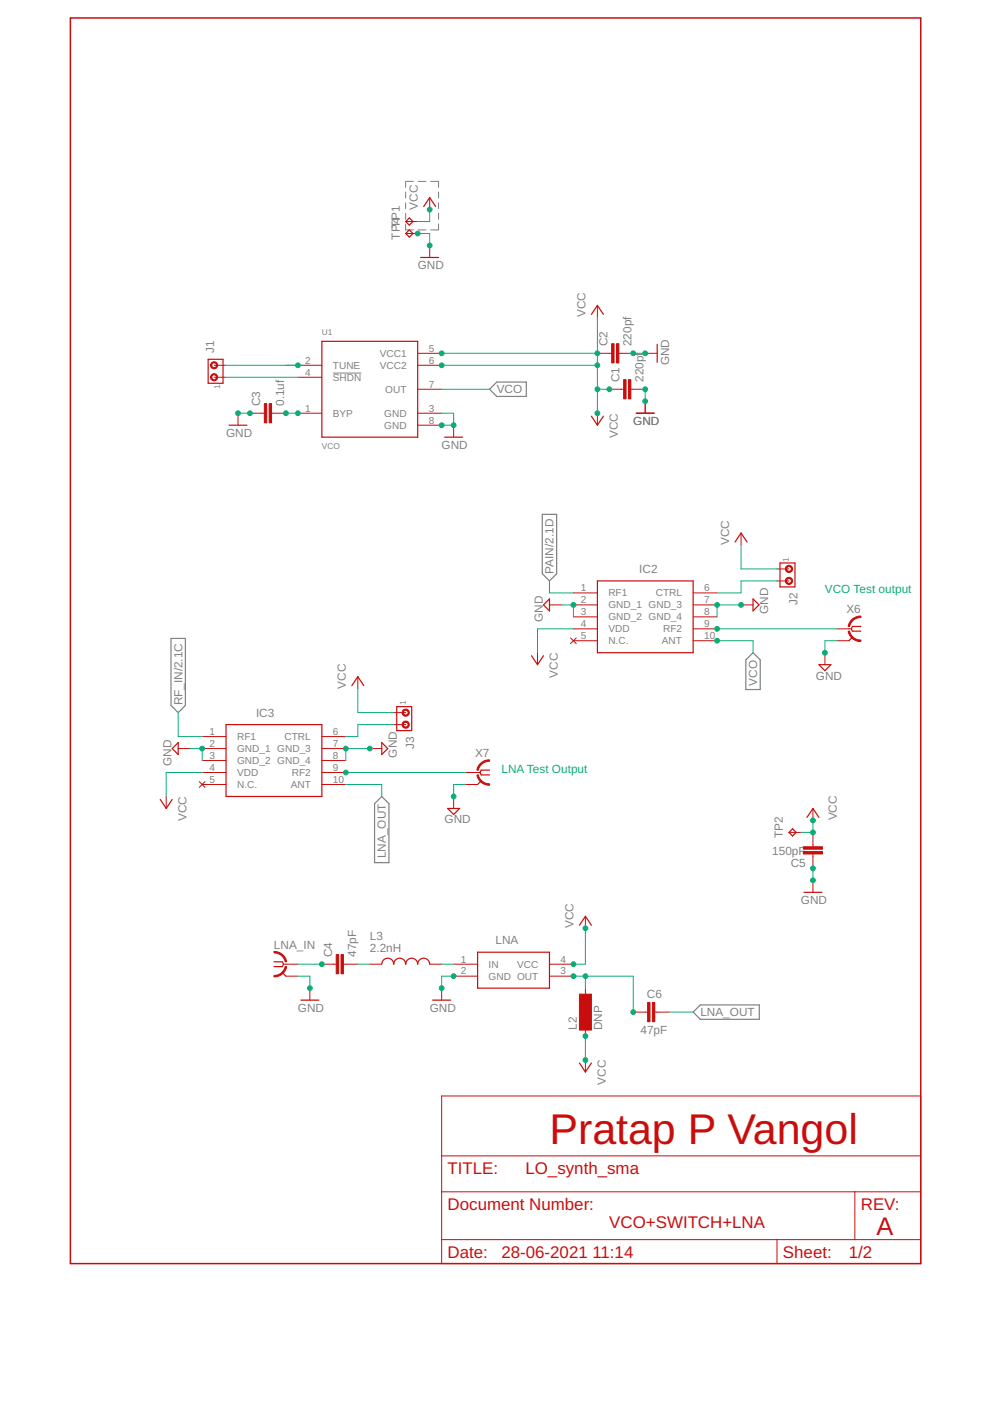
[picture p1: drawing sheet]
<svg xmlns="http://www.w3.org/2000/svg" width="210mm" height="297mm" viewBox="0 0 210 297" stroke-linecap="round" stroke-linejoin="round" font-family="sans-serif">
<g fill="none" stroke="#808080" stroke-width=".21">
<path d="M87.7 38.5h-1.7v1.2M88.7 38.5h1.6M91.3 38.5h1.7v1.2M86 40.7v1.3M86 43v1.2M86 45.2v1.3M86 47.5v1.2h1.7M88.7 48.7h1.6M93 40.7v1.3M93 43v1.2M93 45.2v1.3M93 47.5v1.2h-1.7"/>
<path d="M70.6 79.1h6"/>
</g>
<path d="M103.8 82.5l1.5-1.5h6.3v3.1h-6.3zM115 109.1h3v12.5l-1.5 1.6-1.5-1.6zM36.3 135.4h3v14.2l-1.5 1.5-1.5-1.5zM159.7 138.4l1.5 1.5v6.3h-3.1v-6.3zM80.9 168.9l1.6 1.5v12.5h-3.1v-12.5zM147 214.6l1.5-1.5h12.5v3h-12.5z" fill="none" stroke="#808080" stroke-width=".25"/>
<g fill="none" stroke="#c90d0c" stroke-width=".25">
<path d="M86 47l.8-.8 .7 .8-.7 .7zM86 49.5l.8-.8 .7 .8-.7 .8zM89.2 54.6h3.8M89.8 43.8l1.3-1.9 1.3 1.9M44.1 76.2h3.2v5.1h-3.2zM68.2 72.4h20.4v20.3h-20.4zM125.4 66.7l1.3-2 1.2 2M139.3 73v3.8M48.6 90.1h3.8M94.3 92.7h3.8M125.4 88.2l1.3 1.9 1.2-1.9M134.9 87.6h3.8"/>
<path d="M155.9 114.9l1.2-1.9 1.3 1.9M165.4 119.4h3.2v5h-3.2zM112.7 139l1.3 1.9 1.2-1.9M116.5 127v2.5l-1.3-1.3zM126.7 123.2h20.3v15.2h-20.3zM159.7 127l1.2 1.2-1.2 1.3zM180.7 135.1l-.7 .7M182.5 132.8h-1.8l-.2 .5 .2 .5h1.8M37.8 157.4v2.6l-1.3-1.3zM47.9 153.6h20.3v15.3h-20.3zM74.6 145.4l1.3-1.9 1.2 1.9M80.9 157.4l1.3 1.3-1.3 1.3z"/>
<path d="M84.1 149.8h3.2v5.1h-3.2zM173.6 140.9h2.6l-1.3 1.3zM34 169.5l1.2 1.9 1.3-1.9M94.9 171.4h2.6l-1.3 1.3zM102 165.6l-.7 .7M103.8 163.3h-1.8l-.2 .5 .2 .5h1.8M167.3 176.5l.7-.8 .8 .8-.8 .7zM171.1 173.3l1.3-1.9 1.2 1.9M122.9 196.2l1.2-1.9 1.3 1.9M170.5 189.2h3.8M58.1 203.9h1.8l.2 .5-.2 .5h-1.8M59.9 206.2l.7 .8"/>
<path d="M63.8 212h3.8M80.9 204.4a1.27 1.27 0 0 1 1.3-1.3 1.27 1.27 0 0 1 1.3 1.3 1.27 1.27 0 0 1 1.3-1.3 1.27 1.27 0 0 1 1.2 1.3 1.27 1.27 0 0 1 1.3-1.3 1.27 1.27 0 0 1 1.3 1.3 1.27 1.27 0 0 1 1.2-1.3 1.27 1.27 0 0 1 1.3 1.3M91.7 212h3.8M101.3 201.9h15.2v7.6h-15.2zM122.9 225.4l1.2 1.9 1.3-1.9"/>
</g>
<g fill="none" stroke="#c90d0c" stroke-width=".21">
<path d="M86 47h2.6M86 49.5h2.6M91.1 41.9v2.5M91.1 52v2.6M45.4 77.4h2.5M45.4 80h2.5M63.2 77.4h5M63.2 80h5M88.6 77.4h5M88.6 74.9h5M126.7 74.9h3M126.7 64.7v2.6"/>
<path d="M131.2 74.9h3.1M136.8 74.9h2.5M50.5 87.6v2.5M53 87.6h3M57.6 87.6h3M63.2 87.6h5M88.6 87.6h5M88.6 82.5h5M88.6 90.1h5M96.2 90.1v2.6M126.7 87.6v2.5M129.2 82.5h3"/>
<path d="M133.8 82.5h3M136.8 85.1v2.5M157.1 113v2.5M114 138.4v2.5M116.5 128.2h2.5M121 135.3l1.2 1.2M121.6 125.7h5.1M121.6 128.2h5.1M121.6 130.8h5.1M121.6 133.3h5.1M121.6 135.8h5.1M122.2 135.3l-1.2 1.2"/>
<path d="M147 125.7h5M147 128.2h5M147 130.8h5M147 133.3h5M147 135.8h5M157.1 128.2h2.6M164.7 120.6h2.6M164.7 123.2h2.6M174.9 138.4v2.5M177.4 133.3h3.1M177.4 135.8h2.6M37.8 158.7h2.5"/>
<path d="M42.9 156.2h5M42.9 158.7h5M68.2 156.2h5.1M68.2 158.7h5.1M75.9 143.5v2.5M78.4 158.7h2.5M83.5 151.1h2.5M83.5 153.6h2.5M35.2 168.9v2.5M42.2 165.7l1.3 1.2M42.9 161.2h5M42.9 163.8h5"/>
<path d="M42.9 166.3h5M43.5 165.7l-1.3 1.2M68.2 161.2h5.1M68.2 163.8h5.1M68.2 166.3h5.1M96.2 168.9v2.5M98.7 163.8h3.1M98.7 166.3h2.6M167.3 176.5h2.5M172.4 171.4v2.5M172.4 176.5v3M124.1 194.3v2.5"/>
<path d="M172.4 181.1v3M172.4 186.6v2.6M60.1 204.4h3.1M60.6 207h2.6M65.7 209.5v2.5M68.2 204.4h3.1M72.8 204.4h3.1M78.4 204.4h2.5M91.1 204.4h2.5M93.6 209.5v2.5M96.2 204.4h5.1M96.2 207h5.1"/>
<path d="M116.5 204.4h5.1M116.5 207h5.1M124.1 209.5v2.5M124.1 217.1v2.6M134.3 214.6h3M138.8 214.6h3.1M93.6 232.4h101.6v35.5h-101.6zM124.1 224.7v2.6M93.6 252.7h101.6M93.6 245.1h101.6M181.3 252.7v10.1M93.6 262.8h101.6"/>
<path d="M164.7 262.8v5.1"/>
</g>
<g fill="#c90d0c" stroke="#c90d0c" stroke-width=".21">
<path d="M133.2 80.5h.6v4.1h-.6z"/>
<path d="M132.2 80.5h.5v4.1h-.5z"/>
<path d="M130.7 72.9h.5v4h-.5z"/>
<path d="M129.7 72.9h.5v4h-.5z"/>
<path d="M57.1 85.6h.5v4h-.5z"/>
<path d="M56 85.6h.6v4h-.6z"/>
<path d="M72.3 202.4h.5v4.1h-.5z"/>
<path d="M71.3 202.4h.5v4.1h-.5z"/>
<path d="M170.3 179.5h4.1v.5h-4.1z"/>
<path d="M170.3 180.6h4.1v.5h-4.1z"/>
<path d="M138.3 212.6h.5v4h-.5z"/>
<path d="M137.3 212.6h.5v4h-.5z"/>
<path d="M122.9 210.8h2.5v7.6h-2.5z"/>
</g>
<path d="M14.9 3.8h180.3v264.1h-180.3z" fill="none" stroke="#c90d0c" stroke-width=".32"/>
<g fill="#c90d0c" stroke="#c90d0c" stroke-width=".21">
<path d="M44.8 79.5a.75 .75 0 0 1 1.2 .1 .75 .75 0 0 1-.4 1.1 .75 .75 0 0 1-1-.7h.3a.51 .51 0 0 1 .7-.4 .51 .51 0 0 1 .1 .8 .51 .51 0 0 1-.8-.2v-.2h-.3z" fill-rule="evenodd"/>
<path d="M44.8 77a.75 .75 0 0 1 1.2 0 .75 .75 0 0 1-.4 1.2 .75 .75 0 0 1-1-.8h.3a.51 .51 0 0 1 .7-.4 .51 .51 0 0 1 .1 .9 .51 .51 0 0 1-.8-.3v-.2h-.3z" fill-rule="evenodd"/>
<path d="M166.7 120.1a.77 .77 0 0 1 1.2 .1 .77 .77 0 0 1-.4 1.1 .77 .77 0 0 1-1-.7h.3a.51 .51 0 0 1 .6-.5 .51 .51 0 0 1 .3 .8 .51 .51 0 0 1-.9-.1v-.2h-.3z" fill-rule="evenodd"/>
<path d="M166.7 122.7a.77 .77 0 0 1 1.2 0 .77 .77 0 0 1-.4 1.2 .77 .77 0 0 1-1-.7h.3a.51 .51 0 0 1 .6-.5 .51 .51 0 0 1 .3 .8 .51 .51 0 0 1-.9-.2v-.1h-.3z" fill-rule="evenodd"/>
<path d="M85.4 150.6a.77 .77 0 0 1 1.3 0 .77 .77 0 0 1-.4 1.2 .77 .77 0 0 1-1-.7h.2a.52 .52 0 0 1 .8-.4 .52 .52 0 0 1 .1 .8 .52 .52 0 0 1-.9-.2v-.2h-.2z" fill-rule="evenodd"/>
<path d="M85.4 153.1a.77 .77 0 0 1 1.3 .1 .77 .77 0 0 1-.4 1.2 .77 .77 0 0 1-1-.8h.2a.52 .52 0 0 1 .8-.4 .52 .52 0 0 1 .1 .9 .52 .52 0 0 1-.9-.3v-.2h-.2z" fill-rule="evenodd"/>
<path d="M180.6 131.4l1.2-.7 .7-.1v.3a2.35 2.35 0 0 0-2.4 1.9h-.3l.1-.3z" fill-rule="evenodd"/>
<path d="M179.8 133.9l.3-.1a2.35 2.35 0 0 0 2.4 1.9v.3a2.67 2.67 0 0 1-2.7-2.1z" fill-rule="evenodd"/>
<path d="M101.9 161.8a2.58 2.58 0 0 1 1.9-.7v.3a2.39 2.39 0 0 0-2.4 1.9h-.3l.1-.3z" fill-rule="evenodd"/>
<path d="M101.1 164.3h.3a2.4 2.4 0 0 0 2.4 1.9v.3a2.68 2.68 0 0 1-2.7-2.2z" fill-rule="evenodd"/>
<path d="M58.1 201.7a2.64 2.64 0 0 1 2.7 2.2h-.3a2.4 2.4 0 0 0-2.4-1.9z" fill-rule="evenodd"/>
<path d="M58.1 206.8a2.39 2.39 0 0 0 2.4-1.9l.3 .1a2.64 2.64 0 0 1-2.7 2.1z" fill-rule="evenodd"/>
</g>
<g fill="none" stroke="#0dab76" stroke-width=".21">
<path d="M88.6 49.5h2.5v2.5M91.1 44.4v2.6h-2.5M47.9 77.4h15.3M47.9 80h15.3M93.6 77.4h33.1M93.6 74.9h33.1M126.7 67.3v20.3M134.3 74.9h2.5M50.5 87.6h2.5M60.6 87.6h2.6M93.6 82.5h10.2M93.6 87.6h2.6v2.5h-2.6"/>
<path d="M126.7 82.5h2.5M136.8 82.5v2.6M157.1 115.5v5.1h7.6M116.5 123.2v2.5h5.1M119 128.2h2.6v2.6M121.6 133.3h-7.6v5.1M152 133.3h25.4M152 135.8h7.7v2.6M157.1 128.2h-5.1v2.6M164.7 123.2h-7.6v2.5h-5.1M177.4 135.8h-2.5v2.6M37.8 151.1v5.1h5.1"/>
<path d="M40.3 158.7h2.6v2.5M75.9 146v5.1h7.6M78.4 158.7h-5.1v2.5M83.5 153.6h-7.6v2.6h-2.6M42.9 163.8h-7.7v5.1M73.3 163.8h25.4M73.3 166.3h7.6v2.6M98.7 166.3h-2.5v2.6M172.4 173.9v2.6h-2.6M124.1 196.8v7.6h-2.5M172.4 184.1v2.5M63.2 204.4h5"/>
<path d="M63.2 207h2.5v2.5M75.9 204.4h2.5M93.6 204.4h2.6M96.2 207h-2.6v2.5M121.6 207h12.7v7.6M124.1 207v2.5M124.1 219.7v5M141.9 214.6h5.1"/>
</g>
<g fill="#0dab76" stroke="#0dab76" stroke-width=".21">
<circle cx="91.1" cy="44.4" r=".51"/>
<circle cx="93.6" cy="77.4" r=".51"/>
<circle cx="129.2" cy="82.5" r=".51"/>
<circle cx="126.7" cy="82.5" r=".51"/>
<circle cx="126.7" cy="74.9" r=".51"/>
<circle cx="93.6" cy="74.9" r=".51"/>
<circle cx="126.7" cy="77.4" r=".51"/>
<circle cx="126.7" cy="87.6" r=".51"/>
<circle cx="121.6" cy="204.4" r=".51"/>
<circle cx="124.1" cy="196.8" r=".51"/>
<circle cx="124.1" cy="219.7" r=".51"/>
<circle cx="124.1" cy="224.7" r=".51"/>
<circle cx="172.4" cy="173.9" r=".51"/>
<circle cx="172.4" cy="176.5" r=".51"/>
<circle cx="136.8" cy="85.1" r=".51"/>
<circle cx="136.8" cy="82.5" r=".51"/>
<circle cx="134.3" cy="74.9" r=".51"/>
<circle cx="136.8" cy="74.9" r=".51"/>
<circle cx="96.2" cy="90.1" r=".51"/>
<circle cx="93.6" cy="90.1" r=".51"/>
<circle cx="50.5" cy="87.6" r=".51"/>
<circle cx="53" cy="87.6" r=".51"/>
<circle cx="91.1" cy="52" r=".51"/>
<circle cx="88.6" cy="49.5" r=".51"/>
<circle cx="96.2" cy="207" r=".51"/>
<circle cx="93.6" cy="209.5" r=".51"/>
<circle cx="65.7" cy="209.5" r=".51"/>
<circle cx="172.4" cy="184.1" r=".51"/>
<circle cx="172.4" cy="186.6" r=".51"/>
<circle cx="121.6" cy="128.2" r=".51"/>
<circle cx="152" cy="128.2" r=".51"/>
<circle cx="157.1" cy="128.2" r=".51"/>
<circle cx="174.9" cy="138.4" r=".51"/>
<circle cx="42.9" cy="158.7" r=".51"/>
<circle cx="73.3" cy="158.7" r=".51"/>
<circle cx="78.4" cy="158.7" r=".51"/>
<circle cx="96.2" cy="168.9" r=".51"/>
<circle cx="60.6" cy="87.6" r=".51"/>
<circle cx="63.2" cy="87.6" r=".51"/>
<circle cx="68.2" cy="204.4" r=".51"/>
<circle cx="124.1" cy="207" r=".51"/>
<circle cx="121.6" cy="207" r=".51"/>
<circle cx="134.3" cy="214.6" r=".51"/>
<circle cx="152" cy="133.3" r=".51"/>
<circle cx="152" cy="135.8" r=".51"/>
<circle cx="73.3" cy="163.8" r=".51"/>
<circle cx="63.2" cy="77.4" r=".51"/>
</g>
<text font-size="9.1" fill="#c90d0c" x="116.5" y="242.5">Pratap P Vangol</text>
<text font-size="5.4" fill="#c90d0c" x="185.9" y="261.9">A</text>
<g font-size="3.6" fill="#c90d0c">
<text x="94.9" y="248.9">TITLE:</text>
<text x="111.4" y="248.9">LO_synth_sma</text>
<text x="94.9" y="256.5">Document Number:</text>
<text x="182.5" y="256.5">REV:</text>
<text x="129.2" y="260.3">VCO+SWITCH+LNA</text>
<text x="94.9" y="266.6">Date:</text>
<text x="106.3" y="266.6">28-06-2021</text>
<text x="125.6" y="266.6">11:14</text>
<text x="166" y="266.6">Sheet:</text>
<text x="180" y="266.6">1/2</text>
</g>
<g font-size="2.5" fill="#808080">
<text x="88.6" y="44.4" transform="rotate(-90 88.6 44.4)">VCC</text>
<text x="84.8" y="50.8" transform="rotate(-90 84.8 50.8)">TPT4P1</text>
<text x="88.6" y="57.1">GND</text>
<text x="124.1" y="67.3" transform="rotate(-90 124.1 67.3)">VCC</text>
<text x="45.4" y="74.9" transform="rotate(-90 45.4 74.9)">J1</text>
<text x="128.8" y="73.4" transform="rotate(-90 128.8 73.4)">C2</text>
<text x="133.9" y="73.4" transform="rotate(-90 133.9 73.4)">220pf</text>
<text x="141.9" y="77.4" transform="rotate(-90 141.9 77.4)">GND</text>
<text x="105.3" y="83.4">VCO</text>
<text x="131.3" y="81" transform="rotate(-90 131.3 81)">C1</text>
<text x="136.4" y="81" transform="rotate(-90 136.4 81)">220pf</text>
<text x="55.2" y="86.1" transform="rotate(-90 55.2 86.1)">C3</text>
<text x="60.2" y="86.1" transform="rotate(-90 60.2 86.1)">0.1uf</text>
<text x="47.9" y="92.7">GND</text>
<text x="93.6" y="95.2">GND</text>
<text x="131" y="92.9" transform="rotate(-90 131 92.9)">VCC</text>
<text x="134.3" y="90.1">GND</text>
<text x="154.6" y="115.5" transform="rotate(-90 154.6 115.5)">VCC</text>
<text x="117.4" y="121.6" transform="rotate(-90 117.4 121.6)">PAIN/2.1D</text>
<text x="135.5" y="121.5">IC2</text>
<text x="115.1" y="131.9" transform="rotate(-90 115.1 131.9)">GND</text>
<text x="162.8" y="130.1" transform="rotate(-90 162.8 130.1)">GND</text>
<text x="169.1" y="128.3" transform="rotate(-90 169.1 128.3)">J2</text>
<text x="179.4" y="130">X6</text>
<text x="118.3" y="143.7" transform="rotate(-90 118.3 143.7)">VCC</text>
<text x="38.7" y="149.6" transform="rotate(-90 38.7 149.6)">RF_IN/2.1C</text>
<text x="73.3" y="146" transform="rotate(-90 73.3 146)">VCC</text>
<text x="160.6" y="145.3" transform="rotate(-90 160.6 145.3)">VCO</text>
<text x="173" y="144.1">GND</text>
<text x="54.3" y="152">IC3</text>
<text x="84.1" y="160.6" transform="rotate(-90 84.1 160.6)">GND</text>
<text x="87.8" y="158.8" transform="rotate(-90 87.8 158.8)">J3</text>
<text x="100.7" y="160.5">X7</text>
<text x="36.4" y="162.4" transform="rotate(-90 36.4 162.4)">GND</text>
<text x="177.4" y="174" transform="rotate(-90 177.4 174)">VCC</text>
<text x="39.6" y="174.1" transform="rotate(-90 39.6 174.1)">VCC</text>
<text x="94.3" y="174.6">GND</text>
<text x="166" y="177.8" transform="rotate(-90 166 177.8)">TP2</text>
<text x="81.8" y="182" transform="rotate(-90 81.8 182)">LNA_OUT</text>
<text x="163.7" y="181.2">150pF</text>
<text x="167.6" y="183.7">C5</text>
<text x="169.8" y="191.7">GND</text>
<text x="121.6" y="196.8" transform="rotate(-90 121.6 196.8)">VCC</text>
<text x="58.1" y="201.1">LNA_IN</text>
<text x="70.4" y="202.9" transform="rotate(-90 70.4 202.9)">C4</text>
<text x="75.5" y="202.9" transform="rotate(-90 75.5 202.9)">47pF</text>
<text x="78.4" y="201.9">2.2nH</text>
<text x="78.4" y="199.3">L3</text>
<text x="105.1" y="200.2">LNA</text>
<text x="63.2" y="214.6">GND</text>
<text x="91.1" y="214.6">GND</text>
<text x="137.2" y="211.7">C6</text>
<text x="148.5" y="215.5">LNA_OUT</text>
<text x="122.3" y="218.4" transform="rotate(-90 122.3 218.4)">L2</text>
<text x="127.7" y="218.4" transform="rotate(-90 127.7 218.4)">DNP</text>
<text x="135.8" y="219.3">47pF</text>
<text x="128.4" y="230" transform="rotate(-90 128.4 230)">VCC</text>
</g>
<g font-size="2.5" fill="#0dab76">
<text x="174.9" y="125.7">VCO Test output</text>
<text x="106.3" y="163.8">LNA Test Output</text>
</g>
<g font-size="2.1" fill="#808080">
<text x="64.7" y="77.1">2</text>
<text x="80.5" y="75.7">VCC1</text>
<text x="90.9" y="74.6">5</text>
<text x="90.9" y="77.1">6</text>
<text x="64.7" y="79.6">4</text>
<text x="70.6" y="78.2">TUNE</text>
<text x="70.6" y="80.7">SHDN</text>
<text x="80.5" y="78.2">VCC2</text>
<text x="81.7" y="83.3">OUT</text>
<text x="90.9" y="82.2">7</text>
<text x="64.7" y="87.3">1</text>
<text x="70.6" y="88.4">BYP</text>
<text x="81.5" y="88.4">GND</text>
<text x="90.9" y="87.3">3</text>
<text x="90.9" y="89.8">8</text>
<text x="81.5" y="90.9">GND</text>
<text x="123.1" y="125.3">1</text>
<text x="149.3" y="125.3">6</text>
<text x="123.1" y="127.9">2</text>
<text x="123.1" y="130.4">3</text>
<text x="129" y="126.5">RF1</text>
<text x="129" y="129">GND_1 GND_3</text>
<text x="129" y="131.5">GND_2 GND_4</text>
<text x="139" y="126.5">CTRL</text>
<text x="149.3" y="127.9">7</text>
<text x="149.3" y="130.4">8</text>
<text x="123.1" y="133">4</text>
<text x="123.1" y="135.5">5</text>
<text x="129" y="134.1">VDD</text>
<text x="129" y="136.6">N.C.</text>
<text x="140.4" y="136.6">ANT</text>
<text x="140.6" y="134.1">RF2</text>
<text x="149.3" y="133">9</text>
<text x="149.3" y="135.5">10</text>
<text x="44.4" y="155.8">1</text>
<text x="70.6" y="155.8">6</text>
<text x="44.4" y="158.4">2</text>
<text x="44.4" y="160.9">3</text>
<text x="50.3" y="156.9">RF1</text>
<text x="50.3" y="159.5">GND_1 GND_3</text>
<text x="60.3" y="156.9">CTRL</text>
<text x="70.6" y="158.4">7</text>
<text x="70.6" y="160.9">8</text>
<text x="44.4" y="163.4">4</text>
<text x="44.4" y="166">5</text>
<text x="50.3" y="162">GND_2 GND_4</text>
<text x="50.3" y="164.6">VDD</text>
<text x="50.3" y="167.1">N.C.</text>
<text x="61.6" y="167.1">ANT</text>
<text x="61.9" y="164.6">RF2</text>
<text x="70.6" y="163.4">9</text>
<text x="70.6" y="166">10</text>
<text x="97.7" y="204.1">1</text>
<text x="97.7" y="206.6">2</text>
<text x="103.6" y="205.2">IN</text>
<text x="103.6" y="207.7">GND OUT</text>
<text x="109.6" y="205.2">VCC</text>
<text x="118.8" y="206.6">3</text>
<text x="118.8" y="204.1">4</text>
</g>
<g font-size="1.8" fill="#808080">
<text x="68.2" y="71.1">U1</text>
<text x="46.7" y="82.5" transform="rotate(-90 46.7 82.5)">1</text>
<text x="68.2" y="95.2">VCO</text>
<text x="167.3" y="119.1" transform="rotate(-90 167.3 119.1)">1</text>
<text x="86" y="149.6" transform="rotate(-90 86 149.6)">1</text>
</g>
</svg>
